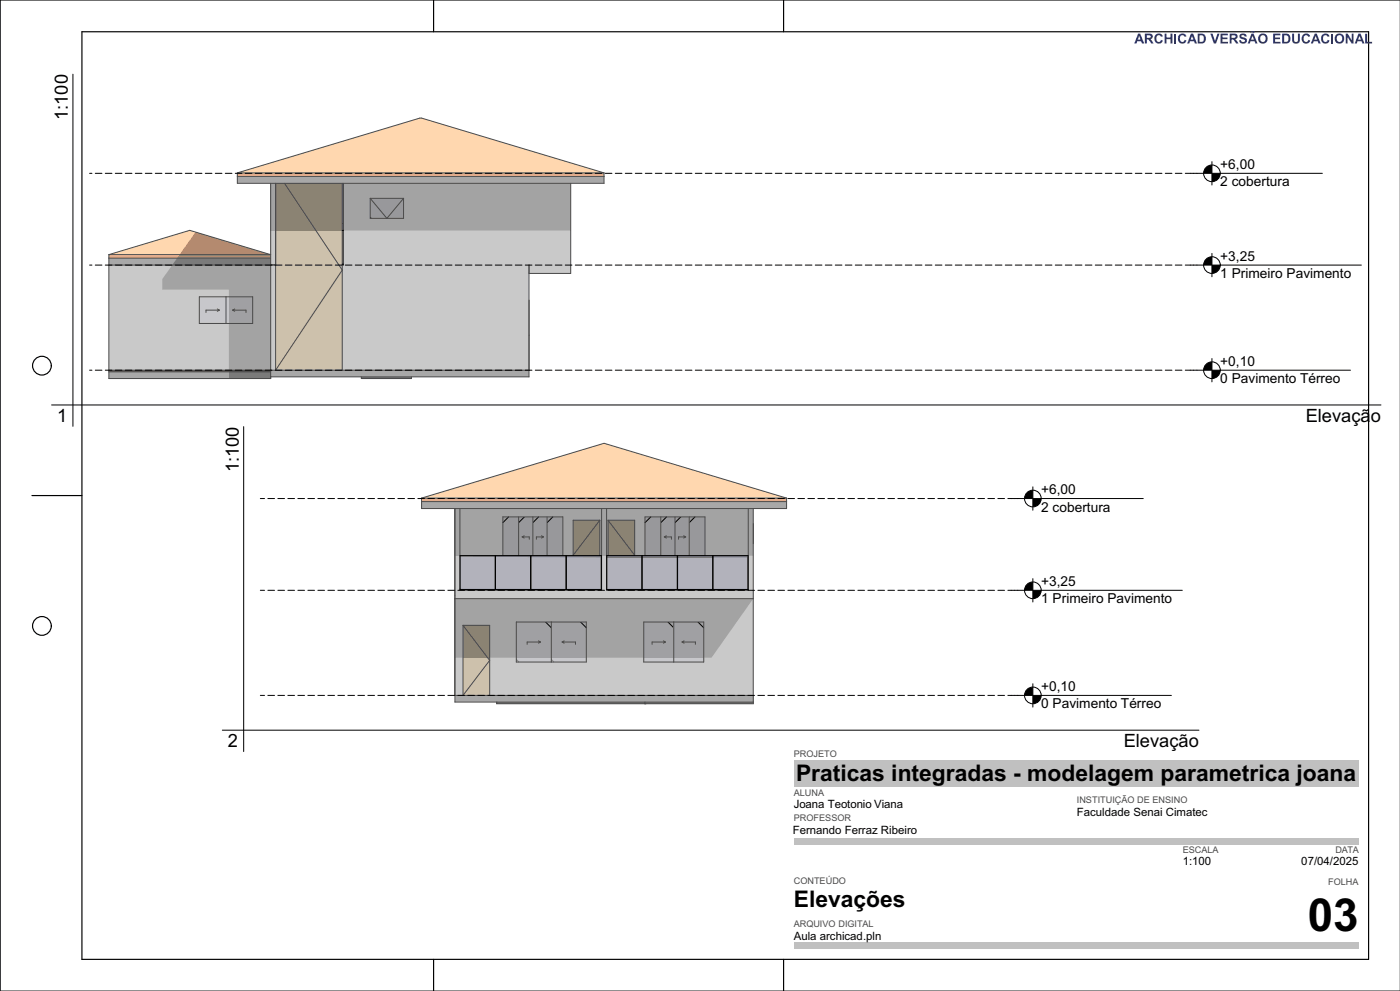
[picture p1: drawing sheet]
<svg xmlns="http://www.w3.org/2000/svg" width="420mm" height="297mm" viewBox="0 0 420 297" stroke-linecap="round" stroke-linejoin="round" font-family="sans-serif">
<g fill="#c0c0c0">
<path d="M238.1 251.1h169.5v2.1h-169.5z" fill-rule="evenodd"/>
<path d="M238.1 282.5h169.5v2h-169.5z" fill-rule="evenodd"/>
</g>
<g fill="none" stroke="#000" stroke-width=".35">
<path d="M24.6 9.5h386v278h-386zM130.1 0v9.5M235.1 0v9.5M9.6 148.5h15M130.1 287.5v9.5M235.1 287.5v9.5"/>
<circle cx="12.6" cy="109.6" r="2.81"/>
<circle cx="12.6" cy="187.6" r="2.81"/>
</g>
<path d="M420 0h-419.9v297h419.9" fill="none" stroke="#000" stroke-width=".3"/>
<path d="M238.1 227.8h169.5v7.9h-169.5z" fill-rule="evenodd" fill="#c0c0c0"/>
<!-- layer: ARQ - Zona -->
<path d="M102.7 66.9l.3 .4" fill="none" stroke="#8a8a8a" stroke-width=".3"/>
<path d="M102.9 54.9v14.1" fill="none" stroke="#657da8" stroke-width=".36"/>
<path d="M102.7 66.9l.3 .4" fill="none" stroke="#000" stroke-width=".3"/>
<!-- layer: ARQ - Parede -->
<g fill="#c9c9c9">
<path d="M81.2 79.4h1.5v31.5h-1.5z" fill-rule="evenodd"/>
<path d="M102.7 79.4h56v31.5h-56z" fill-rule="evenodd"/>
<path d="M32.7 79.4v31.5h48.5v-31.5zM59.8 88.9h16v8h-16z" fill-rule="evenodd"/>
</g>
<!-- layer: EST - Laje -->
<path d="M81.2 112.9v.5z" fill-rule="evenodd" fill="#a8a8a8"/>
<path d="M81.2 112.9v.5z" fill-rule="evenodd" fill="#7a7a7a"/>
<path d="M32.7 110.9h48.5v.5h-48.5z" fill-rule="evenodd" fill="#9c6052"/>
<g fill="#a8a8a8">
<path d="M32.7 111.4h48.5v2h-48.5z" fill-rule="evenodd"/>
<path d="M81.2 110.9h77.5v2h-77.5z" fill-rule="evenodd"/>
<path d="M123 112.9h.4v.5h-.4z" fill-rule="evenodd"/>
</g>
<path d="M123 112.9h.4v.5h-.4z" fill-rule="evenodd" fill="#7a7a7a"/>
<path d="M112 112.9h11v.5h-11z" fill-rule="evenodd" fill="#a8a8a8"/>
<path d="M112 112.9h11v.5h-11z" fill-rule="evenodd" fill="#7a7a7a"/>
<path d="M108.4 112.9h3.6v.5h-3.6z" fill-rule="evenodd" fill="#a8a8a8"/>
<path d="M108.4 112.9h3.6v.5h-3.6z" fill-rule="evenodd" fill="#7a7a7a"/>
<!-- layer: ARQ - Parede -->
<path d="M82.7 54.9h20v56h-20z" fill-rule="evenodd" fill="#cdc1ac"/>
<g fill="#c7c7cb">
<path d="M67.8 88.9h8v8h-8z" fill-rule="evenodd"/>
<path d="M59.8 88.9h8v8h-8z" fill-rule="evenodd"/>
</g>
<g fill="#c9c9c9">
<path d="M81.2 54.9h1.5v24.5h-1.5z" fill-rule="evenodd"/>
<path d="M103 54.9v24.5h68.2v-24.5zM111.1 59.4h10v6h-10z" fill-rule="evenodd"/>
</g>
<path d="M102.7 79.2h.3v.2h-.3z" fill-rule="evenodd" fill="#b2b2bb"/>
<path d="M102.7 79.2h.3v.2h-.3z" fill-rule="evenodd" fill="#818288"/>
<path d="M102.9 69v10.2" fill="none" stroke="#b2b2bb" stroke-width=".36"/>
<path d="M102.9 69v10.2" fill="none" stroke="#78787e" stroke-width=".36"/>
<!-- layer: EST - Laje -->
<path d="M158.7 79.4h12.5v2.5h-12.5z" fill-rule="evenodd" fill="#c9c9c9"/>
<!-- layer: ARQ - Parede -->
<path d="M111.1 59.4h10v6h-10z" fill-rule="evenodd" fill="#c7c7cb"/>
<path d="M111.1 65.2l.2 .2" fill="none" stroke="#8a8a8a" stroke-width=".3"/>
<path d="M111.1 59.4h10v6h-10z" fill-rule="evenodd" fill="#98989b"/>
<path d="M111.1 65.2l.2 .2" fill="none" stroke="#000" stroke-width=".3"/>
<!-- layer: ARQ - Cobertura -->
<path d="M32.7 76.3h48.5v1.1h-48.5z" fill-rule="evenodd" fill="#e9b18f"/>
<path d="M32.7 77.4h48.5v2h-48.5z" fill-rule="evenodd" fill="#a8a8a8"/>
<path d="M32.7 76.3l24.2-7.3 24.3 7.3z" fill="#ffd7af"/>
<path d="M71.2 51.8h110v1.1h-110z" fill-rule="evenodd" fill="#e9b18f"/>
<path d="M71.2 52.9h110v2h-110z" fill-rule="evenodd" fill="#a8a8a8"/>
<path d="M71.2 51.8l54.8-16.4 55.2 16.4z" fill-rule="evenodd" fill="#ffd7af"/>
<!-- layer: ARQ - Parede -->
<path d="M51.7 79.4h29.5v31.5h-12.5v-14h7.1v-8h-7.1v-2.1h-20v-3.1z" fill-rule="evenodd" fill="#a3a3a3"/>
<!-- layer: EST - Laje -->
<path d="M68.7 110.9h12.5v.5h-12.5z" fill-rule="evenodd" fill="#714338"/>
<path d="M68.7 111.4h12.5v2h-12.5z" fill-rule="evenodd" fill="#7a7a7a"/>
<!-- layer: ARQ - Parede -->
<path d="M82.7 54.9h20v14.2h-20z" fill-rule="evenodd" fill="#8b8373"/>
<path d="M68.7 88.9h7.1v8h-7.1z" fill-rule="evenodd" fill="#a0a0a3"/>
<g fill="#a3a3a3">
<path d="M81.2 54.9h1.5v14.2h-1.5z" fill-rule="evenodd"/>
<path d="M81.5 79.4h1.2z" fill-rule="evenodd"/>
<path d="M103 54.9v14.2h68.2v-14.2zM111.1 59.4h10v6h-10z" fill-rule="evenodd"/>
</g>
<!-- layer: ARQ - Cobertura -->
<path d="M53.9 76.3h27.3v1.1h-28.1z" fill-rule="evenodd" fill="#ab8167"/>
<path d="M53.1 77.4h28.1v2h-29.5z" fill-rule="evenodd" fill="#7a7a7a"/>
<path d="M58.7 69.6l22.5 6.7h-27.3z" fill="#b78a6f"/>
<!-- layer: ARQ - Parede -->
<g fill="none" stroke="#4a4a4a" stroke-width=".3">
<path d="M81.2 54.9v56M82.7 54.9v56l20-30-17.4-26M82.7 54.9v24.5h-50v31.5h126v-31.5M102.7 54.9v56M103 54.9v24.5h-.3M111.1 59.4l5 6 5-6M111.1 59.4h10M111.1 59.4v6h10v-6M171.2 54.9v24.5M81.2 79.4h1.5M81.5 79.4h.1M82.4 79.4h.1"/>
<path d="M158.7 79.4h.1M59.8 88.9h16v8h-16zM65.2 92.6l.6 .3M65.8 92.9h-4v.7M65.8 92.9l-.6 .4M67.8 88.9v8M69.8 92.9h4v.7M69.8 92.9l.6 .4M70.4 92.6l-.6 .3"/>
</g>
<!-- layer: EST - Laje -->
<path d="M158.7 79.4v2.5h12.5v-2.5M32.7 110.9v2.5h48.5v-2.5M32.7 111.4h48.5M108.4 112.9v.5h15v-.5M158.7 110.9v2h-77.5" fill="none" stroke="#4a4a4a" stroke-width=".3"/>
<path d="M102.7 79.2h.3M102.7 69h.3" fill="none" stroke="#000" stroke-width=".3"/>
<!-- layer: ARQ - Cobertura -->
<path d="M71.2 51.8v3.1h110v-3.1M71.2 51.8l54.8-16.4 55.2 16.4M71.2 51.8h110M71.2 52.9h110M32.7 76.3l24.2-7.3 24.3 7.3zM32.7 76.3v3.1M32.7 77.4h48.5" fill="none" stroke="#4a4a4a" stroke-width=".3"/>
<g fill="none" stroke="#000" stroke-width=".3">
<path d="M26.9 51.9h.7M28.6 51.9h2M31.6 51.9h2M34.6 51.9h2M37.6 51.9h2M40.6 51.9h2M43.6 51.9h2M46.6 51.9h2M49.6 51.9h2M52.6 51.9h2M55.6 51.9h2M58.6 51.9h2"/>
<path d="M61.6 51.9h2M64.6 51.9h2M67.6 51.9h2M70.6 51.9h2M73.6 51.9h2M76.6 51.9h2M79.6 51.9h2M82.6 51.9h2M85.6 51.9h2M88.6 51.9h2M91.6 51.9h2M94.6 51.9h2"/>
<path d="M97.6 51.9h2M100.6 51.9h2M103.6 51.9h2M106.6 51.9h2M109.6 51.9h2M112.6 51.9h2M115.6 51.9h2M118.6 51.9h2M121.6 51.9h2M124.6 51.9h2M127.6 51.9h2M130.6 51.9h2"/>
<path d="M133.6 51.9h2M136.6 51.9h2M139.6 51.9h2M142.6 51.9h2M145.6 51.9h2M148.6 51.9h2M151.6 51.9h2M154.6 51.9h2M157.6 51.9h2M160.6 51.9h2M163.6 51.9h2M166.6 51.9h2"/>
<path d="M169.6 51.9h2M172.6 51.9h2M175.6 51.9h2M178.6 51.9h2M181.6 51.9h2M184.6 51.9h2M187.6 51.9h2M190.6 51.9h2M193.6 51.9h2M196.6 51.9h2M199.6 51.9h2M202.6 51.9h2"/>
<path d="M205.6 51.9h2M208.6 51.9h2M211.6 51.9h2M214.6 51.9h2M217.6 51.9h2M220.6 51.9h2M223.6 51.9h2M226.6 51.9h2M229.6 51.9h2M232.6 51.9h2M235.6 51.9h2M238.6 51.9h2"/>
<path d="M241.6 51.9h2M244.6 51.9h2M247.6 51.9h2M250.6 51.9h2M253.6 51.9h2M256.6 51.9h2M259.6 51.9h2M262.6 51.9h2M265.6 51.9h2M268.6 51.9h2M271.6 51.9h2M274.6 51.9h2"/>
<path d="M277.6 51.9h2M280.6 51.9h2M283.6 51.9h2M286.6 51.9h2M289.6 51.9h2M292.6 51.9h2M295.6 51.9h2M298.6 51.9h2M301.6 51.9h2M304.6 51.9h2M307.6 51.9h2M310.6 51.9h2"/>
<path d="M313.6 51.9h2M316.6 51.9h2M319.6 51.9h2M322.6 51.9h2M325.6 51.9h2M328.6 51.9h2M331.6 51.9h2M334.6 51.9h2M337.6 51.9h2M340.6 51.9h2M343.6 51.9h2M346.6 51.9h2"/>
<path d="M349.6 51.9h2M352.6 51.9h2M355.6 51.9h41.1M363.6 48.4v7M26.9 79.4h.7M28.6 79.4h2M31.6 79.4h2M34.6 79.4h2M37.6 79.4h2M40.6 79.4h2M43.6 79.4h2M46.6 79.4h2"/>
<path d="M49.6 79.4h2M52.6 79.4h2M55.6 79.4h2M58.6 79.4h2M61.6 79.4h2M64.6 79.4h2M67.6 79.4h2M70.6 79.4h2M73.6 79.4h2M76.6 79.4h2M79.6 79.4h2M82.6 79.4h2"/>
<path d="M85.6 79.4h2M88.6 79.4h2M91.6 79.4h2M94.6 79.4h2M97.6 79.4h2M100.6 79.4h2M103.6 79.4h2M106.6 79.4h2M109.6 79.4h2M112.6 79.4h2M115.6 79.4h2M118.6 79.4h2"/>
<path d="M121.6 79.4h2M124.6 79.4h2M127.6 79.4h2M130.6 79.4h2M133.6 79.4h2M136.6 79.4h2M139.6 79.4h2M142.6 79.4h2M145.6 79.4h2M148.6 79.4h2M151.6 79.4h2M154.6 79.4h2"/>
<path d="M157.6 79.4h2M160.6 79.4h2M163.6 79.4h2M166.6 79.4h2M169.6 79.4h2M172.6 79.4h2M175.6 79.4h2M178.6 79.4h2M181.6 79.4h2M184.6 79.4h2M187.6 79.4h2M190.6 79.4h2"/>
<path d="M193.6 79.4h2M196.6 79.4h2M199.6 79.4h2M202.6 79.4h2M205.6 79.4h2M208.6 79.4h2M211.6 79.4h2M214.6 79.4h2M217.6 79.4h2M220.6 79.4h2M223.6 79.4h2M226.6 79.4h2"/>
<path d="M229.6 79.4h2M232.6 79.4h2M235.6 79.4h2M238.6 79.4h2M241.6 79.4h2M244.6 79.4h2M247.6 79.4h2M250.6 79.4h2M253.6 79.4h2M256.6 79.4h2M259.6 79.4h2M262.6 79.4h2"/>
<path d="M265.6 79.4h2M268.6 79.4h2M271.6 79.4h2M274.6 79.4h2M277.6 79.4h2M280.6 79.4h2M283.6 79.4h2M286.6 79.4h2M289.6 79.4h2M292.6 79.4h2M295.6 79.4h2M298.6 79.4h2"/>
<path d="M301.6 79.4h2M304.6 79.4h2M307.6 79.4h2M310.6 79.4h2M313.6 79.4h2M316.6 79.4h2M319.6 79.4h2M322.6 79.4h2M325.6 79.4h2M328.6 79.4h2M331.6 79.4h2M334.6 79.4h2"/>
<path d="M337.6 79.4h2M340.6 79.4h2M343.6 79.4h2M346.6 79.4h2M349.6 79.4h2M352.6 79.4h2M355.6 79.4h52.8M363.6 75.9v7M26.9 110.9h.7M28.6 110.9h2M31.6 110.9h2M34.6 110.9h2"/>
<path d="M37.6 110.9h2M40.6 110.9h2M43.6 110.9h2M46.6 110.9h2M49.6 110.9h2M52.6 110.9h2M55.6 110.9h2M58.6 110.9h2M61.6 110.9h2M64.6 110.9h2M67.6 110.9h2M70.6 110.9h2"/>
<path d="M73.6 110.9h2M76.6 110.9h2M79.6 110.9h2M82.6 110.9h2M85.6 110.9h2M88.6 110.9h2M91.6 110.9h2M94.6 110.9h2M97.6 110.9h2M100.6 110.9h2M103.6 110.9h2M106.6 110.9h2"/>
<path d="M109.6 110.9h2M112.6 110.9h2M115.6 110.9h2M118.6 110.9h2M121.6 110.9h2M124.6 110.9h2M127.6 110.9h2M130.6 110.9h2M133.6 110.9h2M136.6 110.9h2M139.6 110.9h2M142.6 110.9h2"/>
<path d="M145.6 110.9h2M148.6 110.9h2M151.6 110.9h2M154.6 110.9h2M157.6 110.9h2M160.6 110.9h2M163.6 110.9h2M166.6 110.9h2M169.6 110.9h2M172.6 110.9h2M175.6 110.9h2M178.6 110.9h2"/>
<path d="M181.6 110.9h2M184.6 110.9h2M187.6 110.9h2M190.6 110.9h2M193.6 110.9h2M196.6 110.9h2M199.6 110.9h2M202.6 110.9h2M205.6 110.9h2M208.6 110.9h2M211.6 110.9h2M214.6 110.9h2"/>
<path d="M217.6 110.9h2M220.6 110.9h2M223.6 110.9h2M226.6 110.9h2M229.6 110.9h2M232.6 110.9h2M235.6 110.9h2M238.6 110.9h2M241.6 110.9h2M244.6 110.9h2M247.6 110.9h2M250.6 110.9h2"/>
<path d="M253.6 110.9h2M256.6 110.9h2M259.6 110.9h2M262.6 110.9h2M265.6 110.9h2M268.6 110.9h2M271.6 110.9h2M274.6 110.9h2M277.6 110.9h2M280.6 110.9h2M283.6 110.9h2M286.6 110.9h2"/>
<path d="M289.6 110.9h2M292.6 110.9h2M295.6 110.9h2M298.6 110.9h2M301.6 110.9h2M304.6 110.9h2M307.6 110.9h2M310.6 110.9h2M313.6 110.9h2M316.6 110.9h2M319.6 110.9h2M322.6 110.9h2"/>
<path d="M325.6 110.9h2M328.6 110.9h2M331.6 110.9h2M334.6 110.9h2M337.6 110.9h2M340.6 110.9h2M343.6 110.9h2M346.6 110.9h2M349.6 110.9h2M352.6 110.9h2M355.6 110.9h49.5M363.6 107.4v7"/>
<circle cx="363.6" cy="51.9" r="2.5"/>
<circle cx="363.6" cy="79.4" r="2.5"/>
<circle cx="363.6" cy="110.9" r="2.5"/>
</g>
<g fill="#000">
<path d="M362.1 49.9l1.5-.5v2.5h-2.5l.5-1.4z" fill-rule="evenodd"/>
<path d="M363.6 51.9h2.5a2.5 2.5 0 0 1-2.5 2.5z" fill-rule="evenodd"/>
<path d="M362.1 77.4l1.5-.5v2.5h-2.5l.5-1.4z" fill-rule="evenodd"/>
<path d="M363.6 79.4h2.5a2.5 2.5 0 0 1-2.5 2.5z" fill-rule="evenodd"/>
<path d="M361.6 109.5l.5-.6 1.5-.5v2.5h-2.5z" fill-rule="evenodd"/>
<path d="M363.6 110.9h2.5a2.5 2.5 0 0 1-2.5 2.5z" fill-rule="evenodd"/>
</g>
<!-- layer: ARQ - Parede -->
<path d="M136.6 179.4v29" fill="none" stroke="#c9c9c9" stroke-width=".3"/>
<path d="M136.8 179.4v29h2.1v-21h8v21h79.1v-29zM154.9 186.4h21v12h-21zM193.1 186.4h18v12h-18z" fill-rule="evenodd" fill="#c9c9c9"/>
<!-- layer: EST - Laje -->
<path d="M149 210.4h44.5v.5h-44.5z" fill-rule="evenodd" fill="#a8a8a8"/>
<path d="M149 210.4h44.5v.5h-44.5z" fill-rule="evenodd" fill="#7a7a7a"/>
<!-- layer: ARQ - Parede -->
<path d="M193.1 186.4h9v12h-9z" fill-rule="evenodd" fill="#c7c7cb"/>
<path d="M200.4 186.4l1.7 1.7" fill="none" stroke="#8a8a8a" stroke-width=".3"/>
<path d="M202.1 186.4h9v12h-9z" fill-rule="evenodd" fill="#c7c7cb"/>
<path d="M209.4 186.4l1.7 1.7" fill="none" stroke="#8a8a8a" stroke-width=".3"/>
<path d="M138.9 187.4h8v21h-8z" fill-rule="evenodd" fill="#cdc1ac"/>
<!-- layer: EST - Laje -->
<g fill="#a8a8a8">
<path d="M136.5 208.4h89.5v2h-89.5z" fill-rule="evenodd"/>
<path d="M193.5 210.4h32.5v.5h-32.5z" fill-rule="evenodd"/>
</g>
<path d="M193.5 210.4v.5z" fill-rule="evenodd" fill="#838383"/>
<path d="M193.5 210.4v.5z" fill-rule="evenodd" fill="#717171"/>
<path d="M193.5 210.4v.5z" fill-rule="evenodd" fill="#838383"/>
<path d="M193.5 210.4v.5z" fill-rule="evenodd" fill="#717171"/>
<!-- layer: ARQ - Parede -->
<path d="M154.9 186.4h10.5v12h-10.5z" fill-rule="evenodd" fill="#c7c7cb"/>
<path d="M154.9 197.6l.8 .8M163.7 186.4l1.7 1.7" fill="none" stroke="#8a8a8a" stroke-width=".3"/>
<path d="M165.4 186.4h10.5v12h-10.5z" fill-rule="evenodd" fill="#c7c7cb"/>
<path d="M165.4 197.6l.8 .8M174.2 186.4l1.7 1.7" fill="none" stroke="#8a8a8a" stroke-width=".3"/>
<g fill="#c9c9c9">
<path d="M136.5 152.4h1.5v24.5h-1.5z" fill-rule="evenodd"/>
<path d="M182 152.4h42.5v24.3l-.1-10.2h-10.5l-.1 10.2v-10.2h-2.3v-11.6h-18v11.6h-.8v10.2l-.1-10.2h-2.2v-10.6h-8v10.6h-.4v10.2z" fill-rule="evenodd"/>
</g>
<path d="M182 152.4h42.5v24.3l-.1-10.2h-10.5l-.1 10.2v-10.2h-2.3v-11.6h-18v11.6h-.8v10.2l-.1-10.2h-2.2v-10.6h-8v10.6h-.4v10.2z" fill-rule="evenodd" fill="#a3a3a3"/>
<path d="M203.2 166.9v9.8" fill="none" stroke="#c9c9c9" stroke-width=".3"/>
<path d="M203.2 166.9v9.8" fill="none" stroke="#a3a3a3" stroke-width=".3"/>
<path d="M138 152.4h42.5v24.3l-.1-10.2h-.5v-10.6h-8v10.6h-2l-.1 10.2v-10.2h-.9v-11.6h-18v11.6h-2.2v10.2l-.1-10.2h-10.6v10.2z" fill-rule="evenodd" fill="#c9c9c9"/>
<path d="M138 152.4h42.5v24.3l-.1-10.2h-.5v-10.6h-8v10.6h-2l-.1 10.2v-10.2h-.9v-11.6h-18v11.6h-2.2v10.2l-.1-10.2h-10.6v10.2z" fill-rule="evenodd" fill="#a3a3a3"/>
<path d="M159.2 166.9v9.8" fill="none" stroke="#c9c9c9" stroke-width=".3"/>
<path d="M159.2 166.9v9.8" fill="none" stroke="#a3a3a3" stroke-width=".3"/>
<g fill="#c9c9c9">
<path d="M224.5 152.4h1.5v24.5h-1.5z" fill-rule="evenodd"/>
<path d="M180.5 152.4h1.5v24.5h-1.5z" fill-rule="evenodd"/>
</g>
<!-- layer: EST - Laje -->
<path d="M136.5 176.9h89.5v2.5h-89.5z" fill-rule="evenodd" fill="#c9c9c9"/>
<!-- layer: ARQ - Parede -->
<path d="M206.8 154.9h4.7v11.6h-4.7z" fill-rule="evenodd" fill="#c7c7cb"/>
<path d="M208.5 154.9l-1.7 1.7" fill="none" stroke="#8a8a8a" stroke-width=".3"/>
<path d="M206.8 154.9h4.7v11.6h-4.7z" fill-rule="evenodd" fill="#98989b"/>
<path d="M208.5 154.9l-1.7 1.7" fill="none" stroke="#000" stroke-width=".3"/>
<path d="M202.5 154.9h4.3v11.6h-3.5v.4l-.1-.4h-.7z" fill-rule="evenodd" fill="#c7c7cb"/>
<path d="M204.2 154.9l-1.7 1.7" fill="none" stroke="#8a8a8a" stroke-width=".3"/>
<path d="M202.5 154.9h4.3v11.6h-3.5v.4l-.1-.4h-.7z" fill-rule="evenodd" fill="#98989b"/>
<path d="M204.2 154.9l-1.7 1.7" fill="none" stroke="#000" stroke-width=".3"/>
<path d="M198.2 154.9h4.3v11.6h-4.3z" fill-rule="evenodd" fill="#c7c7cb"/>
<path d="M200 154.9l-1.8 1.7" fill="none" stroke="#8a8a8a" stroke-width=".3"/>
<path d="M198.2 154.9h4.3v11.6h-4.3z" fill-rule="evenodd" fill="#98989b"/>
<path d="M200 154.9l-1.8 1.7" fill="none" stroke="#000" stroke-width=".3"/>
<path d="M193.5 154.9h4.7v11.6h-4.7z" fill-rule="evenodd" fill="#c7c7cb"/>
<path d="M195.2 154.9l-1.7 1.7" fill="none" stroke="#8a8a8a" stroke-width=".3"/>
<path d="M193.5 154.9h4.7v11.6h-4.7z" fill-rule="evenodd" fill="#98989b"/>
<path d="M195.2 154.9l-1.7 1.7" fill="none" stroke="#000" stroke-width=".3"/>
<path d="M164.1 154.9h4.8v11.6h-4.8z" fill-rule="evenodd" fill="#c7c7cb"/>
<path d="M165.8 154.9l-1.7 1.7" fill="none" stroke="#8a8a8a" stroke-width=".3"/>
<path d="M164.1 154.9h4.8v11.6h-4.8z" fill-rule="evenodd" fill="#98989b"/>
<path d="M165.8 154.9l-1.7 1.7" fill="none" stroke="#000" stroke-width=".3"/>
<path d="M159.9 154.9h4.2v11.6h-4.2z" fill-rule="evenodd" fill="#c7c7cb"/>
<path d="M161.6 154.9l-1.7 1.7" fill="none" stroke="#8a8a8a" stroke-width=".3"/>
<path d="M159.9 154.9h4.2v11.6h-4.2z" fill-rule="evenodd" fill="#98989b"/>
<path d="M161.6 154.9l-1.7 1.7" fill="none" stroke="#000" stroke-width=".3"/>
<path d="M155.6 154.9h4.3v11.6h-.6v.4l-.1-.4h-3.6z" fill-rule="evenodd" fill="#c7c7cb"/>
<path d="M157.3 154.9l-1.7 1.7" fill="none" stroke="#8a8a8a" stroke-width=".3"/>
<path d="M155.6 154.9h4.3v11.6h-.6v.4l-.1-.4h-3.6z" fill-rule="evenodd" fill="#98989b"/>
<path d="M157.3 154.9l-1.7 1.7" fill="none" stroke="#000" stroke-width=".3"/>
<path d="M150.9 154.9h4.7v11.6h-4.7z" fill-rule="evenodd" fill="#c7c7cb"/>
<path d="M152.6 154.9l-1.7 1.7" fill="none" stroke="#8a8a8a" stroke-width=".3"/>
<path d="M150.9 154.9h4.7v11.6h-4.7z" fill-rule="evenodd" fill="#98989b"/>
<path d="M152.6 154.9l-1.7 1.7" fill="none" stroke="#000" stroke-width=".3"/>
<path d="M182.4 155.9h8v10.6h-8z" fill-rule="evenodd" fill="#cdc1ac"/>
<path d="M182.4 155.9h8v10.6h-8z" fill-rule="evenodd" fill="#8b8373"/>
<path d="M171.9 155.9h8v10.6h-8z" fill-rule="evenodd" fill="#cdc1ac"/>
<path d="M171.9 155.9h8v10.6h-8z" fill-rule="evenodd" fill="#8b8373"/>
<path d="M182 176.8h42.5" fill="none" stroke="#b2b2bb" stroke-width=".3"/>
<g fill="#b2b2bb">
<path d="M213.9 166.5h10.5v10.2h-10.5z" fill-rule="evenodd"/>
<path d="M203.3 166.5h10.5v10.2h-10.5z" fill-rule="evenodd"/>
<path d="M192.7 166.5h10.5v10.2h-10.5z" fill-rule="evenodd"/>
<path d="M182 166.5h10.6v10.2h-10.6z" fill-rule="evenodd"/>
</g>
<path d="M138 176.8h42.5" fill="none" stroke="#b2b2bb" stroke-width=".3"/>
<g fill="#b2b2bb">
<path d="M169.9 166.5h10.5v10.2h-10.5z" fill-rule="evenodd"/>
<path d="M159.3 166.5h10.5v10.2h-10.5z" fill-rule="evenodd"/>
<path d="M148.7 166.5h10.5v10.2h-10.5z" fill-rule="evenodd"/>
<path d="M138 166.5h10.6v10.2h-10.6z" fill-rule="evenodd"/>
</g>
<!-- layer: ARQ - Cobertura -->
<path d="M126.5 149.3h109.5v1h-109.5z" fill-rule="evenodd" fill="#e9b18f"/>
<path d="M126.5 150.3h109.5v2.1h-109.5z" fill-rule="evenodd" fill="#a8a8a8"/>
<path d="M126.5 149.3l54.7-16.4 54.8 16.4z" fill="#ffd7af"/>
<!-- layer: ARQ - Parede -->
<path d="M136.6 179.4v17.7" fill="none" stroke="#a3a3a3" stroke-width=".3"/>
<path d="M136.8 179.4h89.2l-12.5 17.7h-2.4v-10.7h-18v10.7h-17.2v-10.7h-21v10.7h-8v-9.7h-8v9.7h-2.1z" fill-rule="evenodd" fill="#a3a3a3"/>
<path d="M193.1 186.4h9v10.7h-9z" fill-rule="evenodd" fill="#a0a0a3"/>
<path d="M200.4 186.4l1.7 1.7" fill="none" stroke="#000" stroke-width=".3"/>
<path d="M202.1 186.4h9v10.7h-9z" fill-rule="evenodd" fill="#a0a0a3"/>
<path d="M209.4 186.4l1.7 1.7" fill="none" stroke="#000" stroke-width=".3"/>
<path d="M138.9 187.4h8v9.7h-8z" fill-rule="evenodd" fill="#8b8373"/>
<!-- layer: EST - Laje -->
<path d="M193.5 210.4h32.5l-.4 .5h-32.1z" fill-rule="evenodd" fill="#7a7a7a"/>
<!-- layer: ARQ - Parede -->
<path d="M154.9 186.4h10.5v10.7h-10.5z" fill-rule="evenodd" fill="#a0a0a3"/>
<path d="M163.7 186.4l1.7 1.7" fill="none" stroke="#000" stroke-width=".3"/>
<path d="M165.4 186.4h10.5v10.7h-10.5z" fill-rule="evenodd" fill="#a0a0a3"/>
<path d="M174.2 186.4l1.7 1.7" fill="none" stroke="#000" stroke-width=".3"/>
<g fill="#a3a3a3">
<path d="M136.5 152.4h1.5v14.2h-1.5z" fill-rule="evenodd"/>
<path d="M224.5 152.4h1.5v14.2h-1.5z" fill-rule="evenodd"/>
<path d="M180.5 152.4h1.5v14.2h-1.5z" fill-rule="evenodd"/>
</g>
<path d="M224.3 176.7h.2v.2h-.2z" fill-rule="evenodd" fill="#818288"/>
<g fill="#78787e">
<path d="M213.9 166.5h10.5v10.2h-.3v-9.6h-10.2z" fill-rule="evenodd"/>
<path d="M203.3 166.5h10.5v.6h-10.5z" fill-rule="evenodd"/>
<path d="M192.7 166.5h10.5v.6h-10.5z" fill-rule="evenodd"/>
<path d="M182 166.5h10.6v.6h-10.6z" fill-rule="evenodd"/>
</g>
<path d="M180.3 176.7h.2v.2h-.2z" fill-rule="evenodd" fill="#818288"/>
<g fill="#78787e">
<path d="M169.9 166.5h10.5v10.2h-.3v-9.7h-10.2z" fill-rule="evenodd"/>
<path d="M159.3 166.5h10.5v.5h-10.5z" fill-rule="evenodd"/>
</g>
<path d="M148.7 166.7h10.5" fill="none" stroke="#78787e" stroke-width=".44"/>
<path d="M138 166.7h10.6" fill="none" stroke="#78787e" stroke-width=".4"/>
<!-- layer: ARQ - Parede -->
<g fill="none" stroke="#4a4a4a" stroke-width=".3">
<path d="M136.5 152.4v56M136.5 152.4v24.5M138 152.4v24.5M155.6 154.9v11.6M159.9 154.9v11.6M164.1 154.9v11.6M179.9 155.9h-8v10.6M179.9 155.9l-7.9 10.6M179.9 155.9v10.6M180.5 152.4v24.5M182 152.4v24.5M182.4 155.9l7.9 10.6"/>
<path d="M182.4 155.9h8v10.6M182.4 155.9v10.6M198.2 154.9v11.6M202.5 154.9v11.6M206.8 154.9v11.6M224.5 152.4v24.5M226 152.4v24.5M136.5 179.4v29h89.5v-29M150.9 166.5v-11.6h18v11.6M156.7 160.9h2.1v.7M156.7 160.9l.6 .4M157.3 160.6l-.6 .3"/>
<path d="M159.2 166.9h.1M162.4 160.6l.7 .3M163.1 160.9h-2.2v.7M163.1 160.9l-.7 .4M193.5 166.5v-11.6h18v11.6M199.3 160.9h2.1v.7M199.3 160.9l.6 .4M199.9 160.6l-.6 .3M203.2 166.9h.1M205.1 160.6l.6 .3M205.7 160.9h-2.1v.7M205.7 160.9l-.6 .4"/>
<path d="M226 176.9h.1M138.9 187.4l8 10.5-8 10.5zM138.9 187.4h8v21M154.9 186.4h21v12h-21zM161.5 192.1l.6 .3M162.1 192.4h-4v.7M162.1 192.4l-.6 .4M165.4 186.4v12M168.6 192.4h4v.7M168.6 192.4l.7 .4M169.3 192.1l-.7 .3M193.1 186.4h18v12h-18z"/>
<path d="M199 192.1l.6 .3M199.6 192.4h-4v.7M199.6 192.4l-.6 .4M202.1 186.4v12M204.6 192.4h4v.7M204.6 192.4l.6 .4M205.2 192.1l-.6 .3"/>
</g>
<!-- layer: EST - Laje -->
<path d="M136.5 176.9v2.5h89.5v-2.5M138 176.9h42.5M182 176.9h42.5M136.5 208.4v2h89.5M193.5 210.9h.1M193.5 210.4v.5M226 208.4v2.5h-77v-.5" fill="none" stroke="#4a4a4a" stroke-width=".3"/>
<path d="M148.6 176.7v-10.2h-10.6v10.2h42.5l-.1-10.2h-10.5v10.2M148.7 176.7v-10.2h10.5v10.2M159.3 176.7v-10.2h10.5v10.2M182 176.7h42.5M182 176.7v-10.2h10.6v10.2M192.7 176.7v-10.2h10.5v10.2M203.3 176.7v-10.2h10.5v10.2M213.9 176.7v-10.2h10.5v10.2" fill="none" stroke="#000" stroke-width=".3"/>
<!-- layer: ARQ - Cobertura -->
<path d="M126.5 149.3v3.1h109.5v-3.1M126.5 149.3h109.5M126.5 150.3h109.5M126.5 149.3l54.7-16.4 54.8 16.4" fill="none" stroke="#4a4a4a" stroke-width=".3"/>
<g fill="none" stroke="#000" stroke-width=".3">
<path d="M78.1 149.4h1.3M80.4 149.4h2M83.4 149.4h2M86.4 149.4h2M89.4 149.4h2M92.4 149.4h2M95.4 149.4h2M98.4 149.4h2M101.4 149.4h2M104.4 149.4h2M107.4 149.4h2M110.4 149.4h2"/>
<path d="M113.4 149.4h2M116.4 149.4h2M119.4 149.4h2M122.4 149.4h2M125.4 149.4h2M128.4 149.4h2M131.4 149.4h2M134.4 149.4h2M137.4 149.4h2M140.4 149.4h2M143.4 149.4h2M146.4 149.4h2"/>
<path d="M149.4 149.4h2M152.4 149.4h2M155.4 149.4h2M158.4 149.4h2M161.4 149.4h2M164.4 149.4h2M167.4 149.4h2M170.4 149.4h2M173.4 149.4h2M176.4 149.4h2M179.4 149.4h2M182.4 149.4h2"/>
<path d="M185.4 149.4h2M188.4 149.4h2M191.4 149.4h2M194.4 149.4h2M197.4 149.4h2M200.4 149.4h2M203.4 149.4h2M206.4 149.4h2M209.4 149.4h2M212.4 149.4h2M215.4 149.4h2M218.4 149.4h2"/>
<path d="M221.4 149.4h2M224.4 149.4h2M227.4 149.4h2M230.4 149.4h2M233.4 149.4h2M236.4 149.4h2M239.4 149.4h2M242.4 149.4h2M245.4 149.4h2M248.4 149.4h2M251.4 149.4h2M254.4 149.4h2"/>
<path d="M257.4 149.4h2M260.4 149.4h2M263.4 149.4h2M266.4 149.4h2M269.4 149.4h2M272.4 149.4h2M275.4 149.4h2M278.4 149.4h2M281.4 149.4h2M284.4 149.4h2M287.4 149.4h2M290.4 149.4h2"/>
<path d="M293.4 149.4h2M296.4 149.4h2M299.4 149.4h2M302.4 149.4h40.6M309.9 145.9v7M78.1 176.9h1.3M80.4 176.9h2M83.4 176.9h2M86.4 176.9h2M89.4 176.9h2M92.4 176.9h2M95.4 176.9h2"/>
<path d="M98.4 176.9h2M101.4 176.9h2M104.4 176.9h2M107.4 176.9h2M110.4 176.9h2M113.4 176.9h2M116.4 176.9h2M119.4 176.9h2M122.4 176.9h2M125.4 176.9h2M128.4 176.9h2M131.4 176.9h2"/>
<path d="M134.4 176.9h2M137.4 176.9h2M140.4 176.9h2M143.4 176.9h2M146.4 176.9h2M149.4 176.9h2M152.4 176.9h2M155.4 176.9h2M158.4 176.9h2M161.4 176.9h2M164.4 176.9h2M167.4 176.9h2"/>
<path d="M170.4 176.9h2M173.4 176.9h2M176.4 176.9h2M179.4 176.9h2M182.4 176.9h2M185.4 176.9h2M188.4 176.9h2M191.4 176.9h2M194.4 176.9h2M197.4 176.9h2M200.4 176.9h2M203.4 176.9h2"/>
<path d="M206.4 176.9h2M209.4 176.9h2M212.4 176.9h2M215.4 176.9h2M218.4 176.9h2M221.4 176.9h2M224.4 176.9h2M227.4 176.9h2M230.4 176.9h2M233.4 176.9h2M236.4 176.9h2M239.4 176.9h2"/>
<path d="M242.4 176.9h2M245.4 176.9h2M248.4 176.9h2M251.4 176.9h2M254.4 176.9h2M257.4 176.9h2M260.4 176.9h2M263.4 176.9h2M266.4 176.9h2M269.4 176.9h2M272.4 176.9h2M275.4 176.9h2"/>
<path d="M278.4 176.9h2M281.4 176.9h2M284.4 176.9h2M287.4 176.9h2M290.4 176.9h2M293.4 176.9h2M296.4 176.9h2M299.4 176.9h2M302.4 176.9h52.3M309.9 173.4v7M78.1 208.4h1.3M80.4 208.4h2"/>
<path d="M83.4 208.4h2M86.4 208.4h2M89.4 208.4h2M92.4 208.4h2M95.4 208.4h2M98.4 208.4h2M101.4 208.4h2M104.4 208.4h2M107.4 208.4h2M110.4 208.4h2M113.4 208.4h2M116.4 208.4h2"/>
<path d="M119.4 208.4h2M122.4 208.4h2M125.4 208.4h2M128.4 208.4h2M131.4 208.4h2M134.4 208.4h2M137.4 208.4h2M140.4 208.4h2M143.4 208.4h2M146.4 208.4h2M149.4 208.4h2M152.4 208.4h2"/>
<path d="M155.4 208.4h2M158.4 208.4h2M161.4 208.4h2M164.4 208.4h2M167.4 208.4h2M170.4 208.4h2M173.4 208.4h2M176.4 208.4h2M179.4 208.4h2M182.4 208.4h2M185.4 208.4h2M188.4 208.4h2"/>
<path d="M191.4 208.4h2M194.4 208.4h2M197.4 208.4h2M200.4 208.4h2M203.4 208.4h2M206.4 208.4h2M209.4 208.4h2M212.4 208.4h2M215.4 208.4h2M218.4 208.4h2M221.4 208.4h2M224.4 208.4h2"/>
<path d="M227.4 208.4h2M230.4 208.4h2M233.4 208.4h2M236.4 208.4h2M239.4 208.4h2M242.4 208.4h2M245.4 208.4h2M248.4 208.4h2M251.4 208.4h2M254.4 208.4h2M257.4 208.4h2M260.4 208.4h2"/>
<path d="M263.4 208.4h2M266.4 208.4h2M269.4 208.4h2M272.4 208.4h2M275.4 208.4h2M278.4 208.4h2M281.4 208.4h2M284.4 208.4h2M287.4 208.4h2M290.4 208.4h2M293.4 208.4h2M296.4 208.4h2"/>
<path d="M299.4 208.4h2M302.4 208.4h49M309.9 204.9v7"/>
<circle cx="309.9" cy="149.4" r="2.5"/>
<circle cx="309.9" cy="176.9" r="2.5"/>
<circle cx="309.9" cy="208.4" r="2.5"/>
</g>
<g fill="#000">
<path d="M307.8 147.9l.6-.5 1.5-.5v2.5h-2.5z" fill-rule="evenodd"/>
<path d="M309.9 149.4h2.5a2.5 2.5 0 0 1-2.5 2.5z" fill-rule="evenodd"/>
<path d="M307.8 175.4l.6-.5 1.5-.5v2.5h-2.5z" fill-rule="evenodd"/>
<path d="M309.9 176.9h2.5a2.5 2.5 0 0 1-2.5 2.5z" fill-rule="evenodd"/>
<path d="M307.8 206.9l.6-.5 1.5-.5v2.5h-2.5z" fill-rule="evenodd"/>
<path d="M309.9 208.4h2.5a2.5 2.5 0 0 1-2.5 2.5z" fill-rule="evenodd"/>
</g>
<path d="M15.5 121.4h6.4v6.4h-6.4z" fill-rule="evenodd" fill="#fff"/>
<path d="M21.9 22.2v105.6M15.5 121.4h398.8" fill="none" stroke="#000" stroke-width=".3"/>
<path d="M66.7 218.8h6.4v6.4h-6.4z" fill-rule="evenodd" fill="#fff"/>
<path d="M73.1 127.9v97.3M66.7 218.8h293" fill="none" stroke="#000" stroke-width=".3"/>
<g fill="#2b357b">
<path d="M341.4 10.1h.7l1.2 2.9h-.7l-.2-.6h-1.2l-.3 .6h-.6zM341.8 10.8l-.4 1.1h.8z" fill-rule="evenodd"/>
<path d="M343.5 10.1h1.2a.85 .85 0 0 1 1.1 .6 .85 .85 0 0 1-.7 1l1 1.3h-.7l-1.1-1.2h-.3v1.2h-.5zM344 10.6v.7h.5a.46 .46 0 0 0 .6 0 .46 .46 0 0 0 0-.6 .46 .46 0 0 0-.6-.1z" fill-rule="evenodd"/>
<path d="M346.7 10.4a1.29 1.29 0 0 1 2.2 .5l-.6 .1a.72 .72 0 0 0-1-.4 .72 .72 0 0 0-.4 .9 .72 .72 0 0 0 .5 1 .72 .72 0 0 0 .9-.6l.6 .2a1.37 1.37 0 0 1-1.9 .9 1.37 1.37 0 0 1-.6-1.9z" fill-rule="evenodd"/>
<path d="M349.4 10.1h.6v1.1h1.1v-1.1h.6v2.9h-.6v-1.3h-1.1v1.3h-.6z" fill-rule="evenodd"/>
<path d="M352.3 10.1h.6v2.9h-.6z" fill-rule="evenodd"/>
<path d="M353.8 10.4a1.29 1.29 0 0 1 2.1 .5l-.5 .1a.73 .73 0 0 0-1-.4 .73 .73 0 0 0-.4 .9 .72 .72 0 0 0 .4 1 .72 .72 0 0 0 1-.6l.5 .2a1.37 1.37 0 0 1-1.8 .9 1.37 1.37 0 0 1-.7-1.9z" fill-rule="evenodd"/>
<path d="M357.3 10.1h.6l1.2 2.9h-.6l-.3-.6h-1.2l-.2 .6h-.6zM357.6 10.8l-.4 1.1h.8z" fill-rule="evenodd"/>
<path d="M359.3 10.1h1.1a1.48 1.48 0 0 1 1.4 1.5 1.48 1.48 0 0 1-1.4 1.4h-1.1zM359.9 10.6v1.9a1.06 1.06 0 0 0 1.2-.5 1.06 1.06 0 0 0-.3-1.3z" fill-rule="evenodd"/>
<path d="M363.1 10.1h.7l.7 2.2 .7-2.2h.7l-1.1 2.9h-.6z" fill-rule="evenodd"/>
<path d="M366.2 10.1h2.1v.5h-1.5v.6h1.4v.5h-1.4v.8h1.6v.5h-2.2z" fill-rule="evenodd"/>
<path d="M368.9 10.1h1.3a.85 .85 0 0 1 1.1 .6 .85 .85 0 0 1-.8 1l1.1 1.3h-.8l-1-1.2h-.3v1.2h-.6zM369.5 10.6v.7h.4a.47 .47 0 0 0 .7 0 .47 .47 0 0 0 0-.6 .47 .47 0 0 0-.6-.1z" fill-rule="evenodd"/>
<path d="M372 10.3l.5-.2a1.08 1.08 0 0 1 1.5 .8l-.6 .1a.48 .48 0 0 0-.5-.5 .48 .48 0 0 0-.4 .5l.5 .2a1 1 0 0 1 1.1 1.2 1 1 0 0 1-1.4 .7l-.6-.3-.3-.5-.1-.2 .6-.1a.55 .55 0 0 0 .6 .6 .55 .55 0 0 0 .5-.7l-.3-.1a.99 .99 0 0 1-1.1-.3 .99 .99 0 0 1 0-1.2z" fill-rule="evenodd"/>
<path d="M375.5 10.1h.6l1.2 2.9h-.7l-.2-.6h-1.2l-.3 .6h-.6zM375.8 10.8l-.4 1.1h.8z" fill-rule="evenodd"/>
<path d="M375.2 9.4l1.3-.1a.56 .56 0 0 1-.4 .5 .56 .56 0 0 1-.6-.1l-.4 .1z" fill-rule="evenodd"/>
<path d="M377.5 11.5a1.49 1.49 0 0 1 2.9 0 1.49 1.49 0 0 1-2.9 0zM378.3 10.8a.95 .95 0 0 0-.1 1.4 .95 .95 0 0 0 1.4 0 .95 .95 0 0 0-.1-1.3 .95 .95 0 0 0-1.2-.1z" fill-rule="evenodd"/>
<path d="M381.9 10.1h2.2v.5h-1.6v.6h1.5v.5h-1.5v.8h1.7v.5h-2.3z" fill-rule="evenodd"/>
<path d="M384.7 10.1h1.1a1.48 1.48 0 0 1 1.3 1.5 1.48 1.48 0 0 1-1.3 1.4h-1.1zM385.3 10.6v1.9a1.06 1.06 0 0 0 1.2-.5 1.06 1.06 0 0 0-.3-1.3z" fill-rule="evenodd"/>
<path d="M387.6 10.1h.6v1.6a.63 .63 0 0 0 .6 .9 .63 .63 0 0 0 .6-.9v-1.6h.6v1.5a1.2 1.2 0 0 1-1.2 1.5 1.2 1.2 0 0 1-1.2-1.4z" fill-rule="evenodd"/>
<path d="M390.9 10.4a1.29 1.29 0 0 1 2.2 .5l-.6 .1a.72 .72 0 0 0-1-.4 .72 .72 0 0 0-.4 .9 .72 .72 0 0 0 .5 1 .72 .72 0 0 0 .9-.6l.6 .2a1.4 1.4 0 0 1-2 .8 1.4 1.4 0 0 1-.5-2.1z" fill-rule="evenodd"/>
<path d="M394.4 10.1h.6l1.2 2.9h-.6l-.3-.6h-1.2l-.2 .6h-.6zM394.7 10.8l-.4 1.1h.8z" fill-rule="evenodd"/>
<path d="M396.7 10.4a1.29 1.29 0 0 1 2.2 .5l-.6 .1a.73 .73 0 0 0-1-.4 .73 .73 0 0 0-.4 .9 .72 .72 0 0 0 .5 1 .72 .72 0 0 0 .9-.6l.6 .2a1.37 1.37 0 0 1-1.9 .9 1.37 1.37 0 0 1-.6-1.9z" fill-rule="evenodd"/>
<path d="M399.4 10.1h.6v2.9h-.6z" fill-rule="evenodd"/>
<path d="M400.4 11.5a1.5 1.5 0 0 1 3 0 1.5 1.5 0 0 1-3 0zM401.2 10.8a.95 .95 0 0 0-.1 1.3 .95 .95 0 0 0 1.4 .1 .95 .95 0 0 0 0-1.3 .95 .95 0 0 0-1.3-.1z" fill-rule="evenodd"/>
<path d="M403.7 10.1h.6l1.2 2v-2h.6v2.9h-.6l-1.2-1.9v1.9h-.6z" fill-rule="evenodd"/>
<path d="M407.5 10.1h.7l1.2 2.9h-.7l-.2-.6h-1.2l-.3 .6h-.6zM407.9 10.8l-.4 1.1h.8z" fill-rule="evenodd"/>
<path d="M409.6 10.1h.6v2.4h1.4v.5h-2z" fill-rule="evenodd"/>
</g>
<text font-size="13.7" x="392.3" y="279.1">03</text>
<g font-size="6.9">
<text x="238.8" y="234">Praticas integradas - modelagem parametrica joana</text>
<text x="238.1" y="271.7">Elevações</text>
</g>
<g font-size="5.5">
<text x="20.4" y="36" transform="rotate(-90 20.4 36)">1:100</text>
<text x="17.2" y="126.3">1</text>
<text x="391.7" y="126.4">Elevação</text>
<text x="71.6" y="141.6" transform="rotate(-90 71.6 141.6)">1:100</text>
<text x="68.4" y="223.8">2</text>
<text x="337.1" y="223.9">Elevação</text>
</g>
<g font-size="4.1">
<text x="366.1" y="50.7">+6,00</text>
<text x="366.1" y="55.9">2 cobertura</text>
<text x="366.1" y="78.2">+3,25</text>
<text x="366.1" y="83.4">1 Primeiro Pavimento</text>
<text x="366.1" y="109.7">+0,10</text>
<text x="366.1" y="114.9">0 Pavimento Térreo</text>
<text x="312.4" y="148.1">+6,00</text>
<text x="312.4" y="153.3">2 cobertura</text>
<text x="312.4" y="175.6">+3,25</text>
<text x="312.4" y="180.8">1 Primeiro Pavimento</text>
<text x="312.4" y="207.1">+0,10</text>
<text x="312.4" y="212.3">0 Pavimento Térreo</text>
</g>
<g font-size="3.4">
<text x="238.1" y="242.2">Joana Teotonio Viana</text>
<text x="323.1" y="244.4">Faculdade Senai Cimatec</text>
<text x="237.8" y="250.1">Fernando Ferraz Ribeiro</text>
<text x="354.8" y="259.4">1:100</text>
<text x="390.4" y="259.4">07/04/2025</text>
<text x="238.1" y="281.6">Aula archicad.pln</text>
</g>
<g font-size="2.7" fill="#4a4a4a">
<text x="238.1" y="227">PROJETO</text>
<text x="238.1" y="238.6">ALUNA</text>
<text x="323.1" y="240.6">INSTITUIÇÃO DE ENSINO</text>
<text x="238.1" y="246.2">PROFESSOR</text>
<text x="354.8" y="255.6">ESCALA</text>
<text x="400.7" y="255.6">DATA</text>
<text x="238.1" y="264.9">CONTEÚDO</text>
<text x="398.4" y="265.1">FOLHA</text>
<text x="238.1" y="277.9">ARQUIVO DIGITAL</text>
</g>
<text font-size="1.4" fill="#fff" x="0" y="295.5">GSEducationalVersion</text>
</svg>
